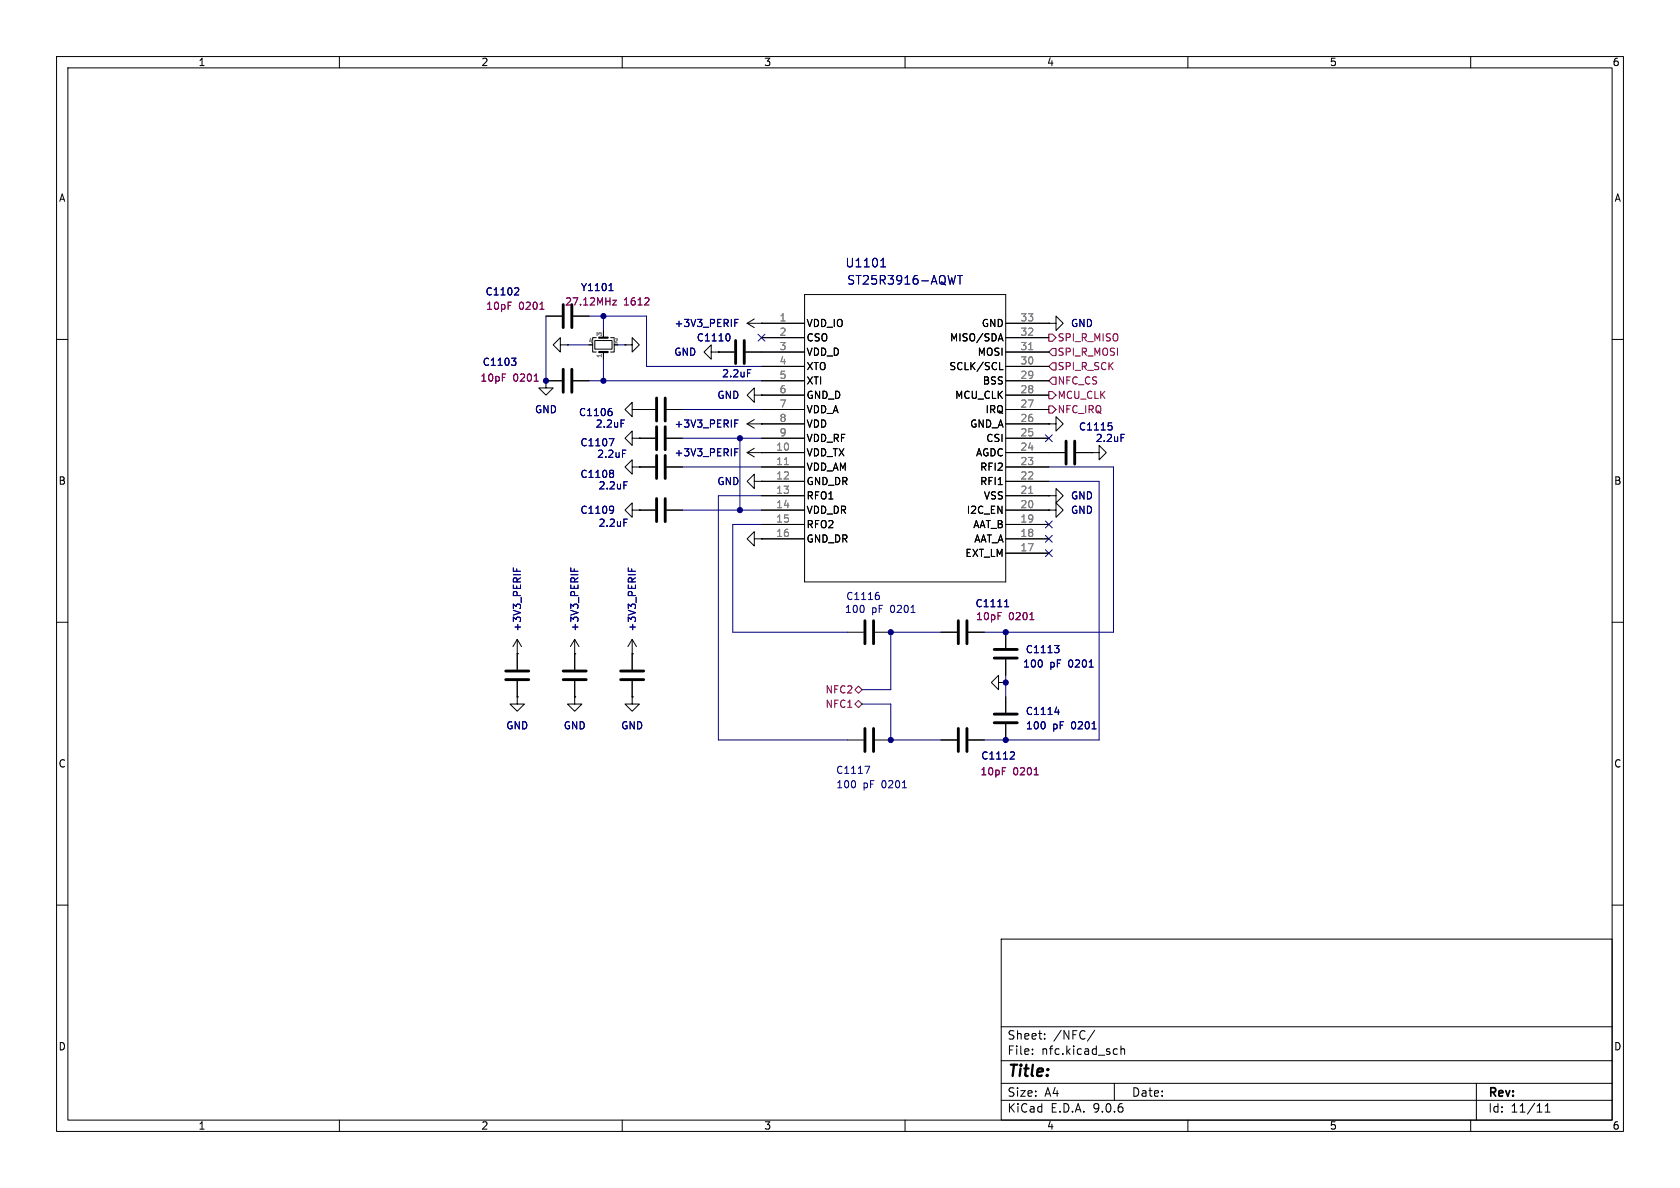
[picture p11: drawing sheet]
<svg xmlns="http://www.w3.org/2000/svg" width="297mm" height="210mm" viewBox="0 0 297 210" stroke-linecap="round" stroke-linejoin="round" font-family="sans-serif">
<g fill="none" stroke="#000" stroke-width=".18">
<path d="M10 10h277v190h-277zM12 12h273v186h-273zM60 10v2M110 10v2M160 10v2M210 10v2M260 10v2M96.5 55.9h2.8M101.3 55.9h2.8M105.4 59.7h-.6v2.5h.6M106.7 58.4v1.3M107.9 59.7h.7v2.5h-.7"/>
<path d="M132.1 57.2l1.2 .7M132.1 57.2h10.1M133.3 56.4l-1.2 .8M134.6 57.2h.1M134.6 59.7h7.6M142.2 52.1h35.6v50.8h-35.6zM176.6 59.9h.6M176.9 59l.4 1.3M177.8 57.2h7.6M177.8 59.7h7.6M185.4 57.2h1.3v-1.3l1.3 1.3-1.3 1.2v-1.2M185.4 57.2h.1"/>
<path d="M10 60h2M96.5 67.3v1.3h1.3l-1.3 1.3-1.3-1.3h1.3M96.5 67.3h.1M96.5 67.3h2.8M99.1 61v-1.3l-1.3 1.3 1.3 1.2v-1.2h1.2M100.3 61h.1M101.3 67.3h2.8M105.2 60.2h3v1.5h-3zM106.7 62.2v1.3M110.5 61h1.3v-1.3l1.2 1.3-1.2 1.2v-1.2M110.5 61h.1M111.8 72.4v-1.3l-1.3 1.3 1.3 1.3v-1.3h1.2"/>
<path d="M111.8 77.5v-1.3l-1.3 1.3 1.3 1.2v-1.2h1.2M113 72.4h.1M113 77.5h.1M113 72.4h2.8M113 77.5h2.8M117.9 72.4h2.7M117.9 77.5h2.7M125.7 62.2v-1.2l-1.2 1.2 1.2 1.3v-1.3h1.3M127 62.2h.1M127 62.2h2.8M131.8 62.2h10.4M132.1 74.9l1.2 .8"/>
<path d="M132.1 74.9h10.1M133.3 69.9v-1.3l-1.2 1.3 1.2 1.2v-1.2h1.3M133.3 74.2l-1.2 .7M133.3 79.2l-1.2 .8M134.6 74.9h.1M134.6 69.9h.1M134.6 72.4h7.6M134.6 67.3h7.6M134.6 64.8h7.6M134.6 69.9h7.6M134.6 77.5h7.6M176.7 65.3h.6"/>
<path d="M177.8 72.4h7.6M177.8 74.9h7.6M177.8 67.3h7.6M177.8 62.2h7.6M177.8 64.8h7.6M177.8 69.9h7.6M177.8 77.5h7.6M185.4 74.9h1.3v-1.2l1.3 1.2-1.3 1.3v-1.3M185.4 74.9h.1M285 60h2M111.8 90.2v-1.3l-1.3 1.3 1.3 1.2v-1.2h1.2M111.8 82.6v-1.3l-1.3 1.3 1.3 1.2v-1.2h1.2"/>
<path d="M113 90.2h.1M113 82.6h.1M113 82.6h2.8M113 90.2h2.8M117.9 82.6h2.7M117.9 90.2h2.7M132.1 80h10.1M132.1 80l1.2 .8M133.3 95.3v-1.3l-1.2 1.3 1.2 1.2v-1.2h1.3M133.3 85.1v-1.3l-1.2 1.3 1.2 1.3v-1.3h1.3M134.6 80h.1M134.6 95.3h.1"/>
<path d="M134.6 85.1h.1M134.6 82.6h7.6M134.6 85.1h7.6M134.6 90.2h7.6M134.6 92.7h7.6M134.6 95.3h7.6M134.6 87.6h7.6M177.8 80h10.4M177.8 82.6h7.6M177.8 85.1h7.6M177.8 90.2h7.6M177.8 92.7h7.6"/>
<path d="M177.8 95.3h7.6M177.8 97.8h7.6M177.8 87.6h7.6M185.4 87.6h1.3v-1.2l1.3 1.2-1.3 1.3v-1.3M185.4 87.6h.1M185.4 90.2h1.3v-1.3l1.3 1.3-1.3 1.2v-1.2M185.4 90.2h.1M190.2 80h2.8M193 80h1.3v-1.3l1.3 1.3-1.3 1.3v-1.3M193 80h.1M10 110h2M91.4 115.6h.1"/>
<path d="M91.4 113l-.7 1.3M91.4 113l.8 1.3M91.4 113v5.4M101.6 115.6h.1M101.6 113v5.4M101.6 113l-.8 1.3M101.6 113l.8 1.3M111.8 115.6h.1M111.8 113v5.4M111.8 113l-.8 1.3M111.8 113l.7 1.3M149.9 111.8h2.8"/>
<path d="M154.7 111.8h2.8M166.4 111.8h2.8M171.2 111.8h2.8M177.8 111.8v2.8M177.8 116.6v2.8M285 110h2M91.4 123.2v1.3h1.3l-1.3 1.2-1.2-1.2h1.2M91.4 123.2h.1M91.4 120.4v2.8M101.6 123.2v1.3h1.3l-1.3 1.2-1.3-1.2h1.3M101.6 123.2h.1M101.6 120.4v2.8"/>
<path d="M111.8 123.2v1.3h1.2l-1.2 1.2-1.3-1.2h1.3M111.8 123.2h.1M111.8 120.4v2.8M149.9 130.8h2.8M154.7 130.8h2.8M166.4 130.8h2.8M171.2 130.8h2.8M176.5 120.7v-1.3l-1.2 1.3 1.2 1.2v-1.2h1.3M177.8 120.7h.1M177.8 123.2v2.8M177.8 128v2.8M10 160h2"/>
<path d="M177 166h108v32h-108zM285 160h2M60 198v2M110 198v2M160 198v2M177 194.5h108M177 191.5h108M177 187.5h108M177 181.5h108M182.5 186.3v.1M182.5 185.5v.1M184.7 183.6v.1"/>
<path d="M184.7 182.8v.1M193.5 182.1l-1.3 2M197 191.5v3M197.1 185.4l.4 .1M197.5 186.3l-.4 .1M198.2 185.5l.2-.1 .3 .1 .1 .9M198.2 184.9v1.5M210 198v2M260 198v2M261 191.5v6.5M273.2 196.6h.8M273.2 195.5l.4-.4v1.5"/>
</g>
<g fill="none" stroke="#000" stroke-width=".51">
<path d="M99.6 53.8v4.1M101.1 53.8v4.1M99.6 65.3v4M101.1 65.3v4M116.1 70.4v4M116.1 75.4v4.1M117.6 70.4v4M117.6 75.4v4.1M130 60.2v4.1M131.6 60.2v4.1M188.5 78v4M190 78v4"/>
<path d="M116.1 80.5v4.1M116.1 88.1v4.1M117.6 80.5v4.1M117.6 88.1v4.1M89.4 118.6h4.1M99.6 118.6h4M109.7 118.6h4.1M152.9 109.7v4.1M154.4 109.7v4.1M169.4 109.7v4.1M170.9 109.7v4.1M175.8 116.3h4"/>
<path d="M175.8 114.8h4M89.4 120.1h4.1M99.6 120.1h4M109.7 120.1h4.1M152.9 128.8v4M154.4 128.8v4M169.4 128.8v4M170.9 128.8v4M175.8 127.8h4M175.8 126.2h4"/>
</g>
<g fill="none" stroke="#000080" stroke-width=".18">
<path d="M91.5 50.9l.2 .2v.3l-.8 .7h.8M96.5 55.9v11.4M104.1 55.9h10.2v8.9h20.3M106.7 55.9v2.5M107.7 51.4h.7M107.9 50.3l.1-.2v1.3M128.7 59a.79 .79 0 0 1 0 1.3M155.7 47.2h.9M155.8 46l.3-.3v1.5M90.4 63.3h.8l-.4 .5M91 63.8l.2 .2v.3l-.2 .3M100.3 61h3.8"/>
<path d="M104.1 67.3h30.5M106.7 63.5v3.8M107.7 77.5h.8l-.5 1.3M107.9 72.2h.2M108 72.7l.2 .2v.3l-.2 .3M109.2 61h1.3M120.6 72.4h14M120.6 77.5h14M130.8 77.5v12.7M195.9 74.7h.7M196.4 75.2l.2 .3v.3l-.2 .2M108.2 83.1l.3 .3-.3 .3 .3 .2v.3l-.3 .2"/>
<path d="M108.2 89.5l.2 .1a1.03 1.03 0 0 1-.2 1.1M108.5 90l-.3 .3M120.6 82.6h14M120.6 90.2h14M134.6 87.6h-7.6v43.2h22.9M134.6 92.7h-5.1v19.1h20.4M185.4 85.1h8.9v45.7h-20.3M185.4 82.6h11.4v29.2h-22.8M155.1 104.7h.2M155.2 105.2l.3 .2v.3l-.3 .3M166.4 111.8h-8.9v10.1h-5.1M177.6 107.3h.7"/>
<path d="M177.7 106.3l.3-.3v1.3M177.8 119.4v3.8M186.4 114.1h.8l-.4 .5M187 114.6l.2 .2v.3l-.2 .3M152.4 124.5h5.1v6.3h8.9M152.9 135.5h.8l-.5 1.2M179.1 132.9l.2 .3v.3l-.7 .7h.7M186.5 125.9h.8M187.1 125.5v.8"/>
</g>
<g fill="none" stroke="#000084" stroke-width=".18">
<path d="M129.9 57.1h.4M129.9 56.5h.6M134 59.1l1.2 1.2M135.2 59.1l-1.2 1.2M168.9 48.7l-.4 1.5M169.3 48.7h.8M169.7 48.7v1.5M109.8 74.2h.6M110 79.6h.7M129.9 74.2h.6M129.9 74.8h.4M129.9 79.9h.4"/>
<path d="M129.9 79.3h.6M132.1 65.3h.7M184.8 76.9l1.2 1.2M186 76.9l-1.2 1.2M198.2 76.8h.6M110.3 85.2h.6M110.3 91.8h.6M184.8 97.2l1.2 1.2M184.8 92.1l1.2 1.2M184.8 94.6l1.2 1.3M186 97.2l-1.2 1.2M186 92.1l-1.2 1.2"/>
<path d="M186 94.6l-1.2 1.3M90.7 100.4v.6M91.4 100.6v.4M100.9 100.4v.6M101.5 100.6v.4M111.1 100.4v.6M111.7 100.6v.4M161.1 108.3h.7M192.5 117.9h.8M159.5 139.3h.8M193.1 128.8h.7"/>
</g>
<path d="M95.4 54.7h.8M108.3 53.1h.7l-.7 .8h.7M113.9 53.9h.8M114.7 52.8v.4M94.4 67.4h.8M182.1 109.5h.7M182.8 137h.8" fill="none" stroke="#840084" stroke-width=".18"/>
<path d="M105.9 59.7h1.5M105.9 62.2h1.5" fill="none" stroke="#000" stroke-width=".38"/>
<path d="M181.9 61.8h.7M138.7 82.1h.7M181.9 87.2h.7" fill="none" stroke="#808080" stroke-width=".18"/>
<path d="M185.4 59.1h.7l.6 .6-.6 .6h-.7zM185.4 71.8h.7l.6 .6-.6 .6h-.7zM185.4 69.2h.7l.6 .7-.6 .6h-.7zM186.1 61.6h.6v1.3h-.6l-.7-.7zM186.1 66.7h.6v1.2h-.6l-.7-.6zM186.1 64.1h.6v1.3h-.6l-.7-.6zM151.1 124.5l.7-.7 .6 .7-.6 .6zM151.1 121.9l.7-.6 .6 .6-.6 .7z" fill="none" stroke="#800000" stroke-width=".18"/>
<g fill="#000080" stroke="#000080" stroke-width=".18">
<circle cx="106.7" cy="55.9" r=".46"/>
<circle cx="96.5" cy="67.3" r=".46"/>
<circle cx="106.7" cy="67.3" r=".46"/>
<circle cx="157.5" cy="111.8" r=".46"/>
<circle cx="177.8" cy="111.8" r=".46"/>
<circle cx="177.8" cy="130.8" r=".46"/>
<circle cx="177.8" cy="120.7" r=".46"/>
<circle cx="130.8" cy="90.2" r=".46"/>
<circle cx="157.5" cy="130.8" r=".46"/>
<circle cx="130.8" cy="77.5" r=".46"/>
</g>
<text font-size="2.8" x="178" y="190.9">Title:</text>
<text font-size="2.1" fill="#000080" x="149.4" y="47.5">U1101</text>
<text font-size="2.1" fill="#000084" x="149.7" y="50.5">ST25R3916-AQWT</text>
<g font-size="2.1">
<text x="178" y="184">Sheet:</text>
<text x="186.2" y="184">/NFC/</text>
<text x="178" y="186.7">File:</text>
<text x="184.1" y="186.7">nfc.kicad_sch</text>
<text x="178" y="196.9">KiCad</text>
<text x="178" y="194.1">Size:</text>
<text x="184.7" y="194.1">A4</text>
<text x="185.7" y="196.9">E.D.A.</text>
<text x="193.3" y="196.9">9.0.6</text>
<text x="200" y="194.1">Date:</text>
<text x="263" y="194.3">Rev:</text>
<text x="263" y="196.9">Id:</text>
<text x="267.1" y="196.9">11/11</text>
</g>
<g font-size="1.8">
<text x="35" y="11.9">1</text>
<text x="85" y="11.9">2</text>
<text x="135" y="11.9">3</text>
<text x="185" y="11.9">4</text>
<text x="235" y="11.9">5</text>
<text x="285" y="11.9">6</text>
<text x="10.3" y="35.9">A</text>
<text x="285.3" y="35.9">A</text>
<text x="142.5" y="58">VDD_IO</text>
<text x="173.5" y="58">GND</text>
<text x="142.5" y="60.6">CSO</text>
<text x="142.5" y="63.1">VDD_D</text>
<text x="142.5" y="65.6">XTO</text>
<text x="167.7" y="65.6">SCLK/SCL</text>
<text x="167.8" y="60.6">MISO/SDA</text>
<text x="172.7" y="63.1">MOSI</text>
<text x="142.5" y="68.2">XTI</text>
<text x="142.5" y="70.7">GND_D</text>
<text x="168.8" y="70.7">MCU_CLK</text>
<text x="173.7" y="68.2">BSS</text>
<text x="142.5" y="73.3">VDD_A</text>
<text x="142.5" y="75.8">VDD</text>
<text x="171.4" y="75.8">GND_A</text>
<text x="174.1" y="73.3">IRQ</text>
<text x="142.5" y="80.9">VDD_TX</text>
<text x="142.5" y="78.3">VDD_RF</text>
<text x="142.5" y="83.4">VDD_AM</text>
<text x="172.4" y="80.9">AGDC</text>
<text x="173.2" y="83.4">RFI2</text>
<text x="174.3" y="78.3">CSI</text>
<text x="10.3" y="85.9">B</text>
<text x="142.5" y="86">GND_DR</text>
<text x="142.5" y="88.5">RFO1</text>
<text x="173.2" y="86">RFI1</text>
<text x="173.8" y="88.5">VSS</text>
<text x="285.3" y="85.9">B</text>
<text x="142.5" y="91">VDD_DR</text>
<text x="142.5" y="93.6">RFO2</text>
<text x="170.8" y="91">I2C_EN</text>
<text x="172" y="93.6">AAT_B</text>
<text x="142.5" y="96.1">GND_DR</text>
<text x="170.6" y="98.7">EXT_LM</text>
<text x="172.1" y="96.1">AAT_A</text>
<text x="10.3" y="135.9">C</text>
<text x="285.3" y="135.9">C</text>
<text x="10.3" y="185.9">D</text>
<text x="285.3" y="185.9">D</text>
<text x="35" y="199.9">1</text>
<text x="85" y="199.9">2</text>
<text x="135" y="199.9">3</text>
<text x="185" y="199.9">4</text>
<text x="235" y="199.9">5</text>
<text x="285" y="199.9">6</text>
</g>
<g font-size="1.8" fill="#000080">
<text x="85.7" y="52.4">C1102</text>
<text x="102.6" y="51.7">Y1101</text>
<text x="85.2" y="64.9">C1103</text>
<text x="123.1" y="60.6">C1110</text>
<text x="102.3" y="73.8">C1106</text>
<text x="190.6" y="76.3">C1115</text>
<text x="102.5" y="79.1">C1107</text>
<text x="102.5" y="84.7">C1108</text>
<text x="102.5" y="91">C1109</text>
<text x="149.5" y="106.3">C1116</text>
<text x="172.4" y="107.5">C1111</text>
<text x="181.2" y="115.7">C1113</text>
<text x="181.2" y="126.6">C1114</text>
<text x="147.7" y="137">C1117</text>
<text x="173.4" y="134.5">C1112</text>
</g>
<g font-size="1.8" fill="#840084">
<text x="85.9" y="55">10pF</text>
<text x="91.7" y="55">0201</text>
<text x="99.8" y="54.2">27.12MHz</text>
<text x="110.2" y="54.2">1612</text>
<text x="84.8" y="67.7">10pF</text>
<text x="90.7" y="67.7">0201</text>
<text x="172.5" y="109.8">10pF</text>
<text x="178.3" y="109.8">0201</text>
<text x="173.2" y="137.3">10pF</text>
<text x="179.1" y="137.3">0201</text>
</g>
<g font-size="1.8" fill="#000084">
<text x="119.2" y="58">+3V3_PERIF</text>
<text x="189.2" y="58">GND</text>
<text x="119.1" y="63.1">GND</text>
<text x="126.7" y="70.7">GND</text>
<text x="127.6" y="66.9">2.2uF</text>
<text x="94.5" y="73.3">GND</text>
<text x="105.2" y="75.8">2.2uF</text>
<text x="119.2" y="75.8">+3V3_PERIF</text>
<text x="105.5" y="81.1">2.2uF</text>
<text x="119.2" y="80.9">+3V3_PERIF</text>
<text x="193.6" y="78.3">2.2uF</text>
<text x="105.7" y="86.7">2.2uF</text>
<text x="126.7" y="86">GND</text>
<text x="189.2" y="88.5">GND</text>
<text x="105.7" y="93.3">2.2uF</text>
<text x="189.2" y="91">GND</text>
<text x="92.3" y="111.7" transform="rotate(-90 92.3 111.7)">+3V3_PERIF</text>
<text x="102.5" y="111.7" transform="rotate(-90 102.5 111.7)">+3V3_PERIF</text>
<text x="112.6" y="111.7" transform="rotate(-90 112.6 111.7)">+3V3_PERIF</text>
<text x="149.3" y="108.6">100</text>
<text x="154.1" y="108.6">pF</text>
<text x="157.5" y="108.6">0201</text>
<text x="180.8" y="118.2">100</text>
<text x="185.6" y="118.2">pF</text>
<text x="189" y="118.2">0201</text>
<text x="89.4" y="129.1">GND</text>
<text x="99.6" y="129.1">GND</text>
<text x="109.7" y="129.1">GND</text>
<text x="181.3" y="129.1">100</text>
<text x="186.1" y="129.1">pF</text>
<text x="189.5" y="129.1">0201</text>
<text x="147.8" y="139.5">100</text>
<text x="152.6" y="139.5">pF</text>
<text x="156" y="139.5">0201</text>
</g>
<g font-size="1.8" fill="#808080">
<text x="137.7" y="56.9">1</text>
<text x="137.7" y="59.4">2</text>
<text x="180.3" y="59.4">32</text>
<text x="180.3" y="56.9">33</text>
<text x="137.7" y="62">3</text>
<text x="137.7" y="64.5">4</text>
<text x="180.3" y="62">31</text>
<text x="180.3" y="64.5">30</text>
<text x="137.7" y="67.1">5</text>
<text x="137.7" y="69.6">6</text>
<text x="180.3" y="67.1">29</text>
<text x="180.3" y="69.6">28</text>
<text x="137.7" y="72.1">7</text>
<text x="137.7" y="74.7">8</text>
<text x="137.7" y="77.2">9</text>
<text x="180.3" y="72.1">27</text>
<text x="180.3" y="77.2">25</text>
<text x="180.3" y="74.7">26</text>
<text x="137.1" y="79.8">10</text>
<text x="137.1" y="82.3">11</text>
<text x="180.3" y="82.3">23</text>
<text x="180.3" y="79.8">24</text>
<text x="137.1" y="84.8">12</text>
<text x="137.1" y="87.4">13</text>
<text x="137.1" y="89.9">14</text>
<text x="180.3" y="84.8">22</text>
<text x="180.3" y="89.9">20</text>
<text x="180.3" y="87.4">21</text>
<text x="137.1" y="92.5">15</text>
<text x="137.1" y="95">16</text>
<text x="180.3" y="92.5">19</text>
<text x="180.3" y="95">18</text>
<text x="180.3" y="97.5">17</text>
</g>
<g font-size="1.8" fill="#800000">
<text x="186.9" y="63.1">SPI_R_MOSI</text>
<text x="186.9" y="60.6">SPI_R_MISO</text>
<text x="186.9" y="65.6">SPI_R_SCK</text>
<text x="186.9" y="70.7">MCU_CLK</text>
<text x="186.9" y="68.2">NFC_CS</text>
<text x="186.9" y="73.3">NFC_IRQ</text>
<text x="145.8" y="125.3">NFC1</text>
<text x="145.8" y="122.8">NFC2</text>
</g>
<g font-size="1.1" fill="#808080">
<text x="106.4" y="59.6" transform="rotate(-90 106.4 59.6)">3</text>
<text x="103.9" y="60.7">4</text>
<text x="106.4" y="63.4" transform="rotate(-90 106.4 63.4)">1</text>
<text x="108.4" y="60.7">2</text>
</g>
</svg>
